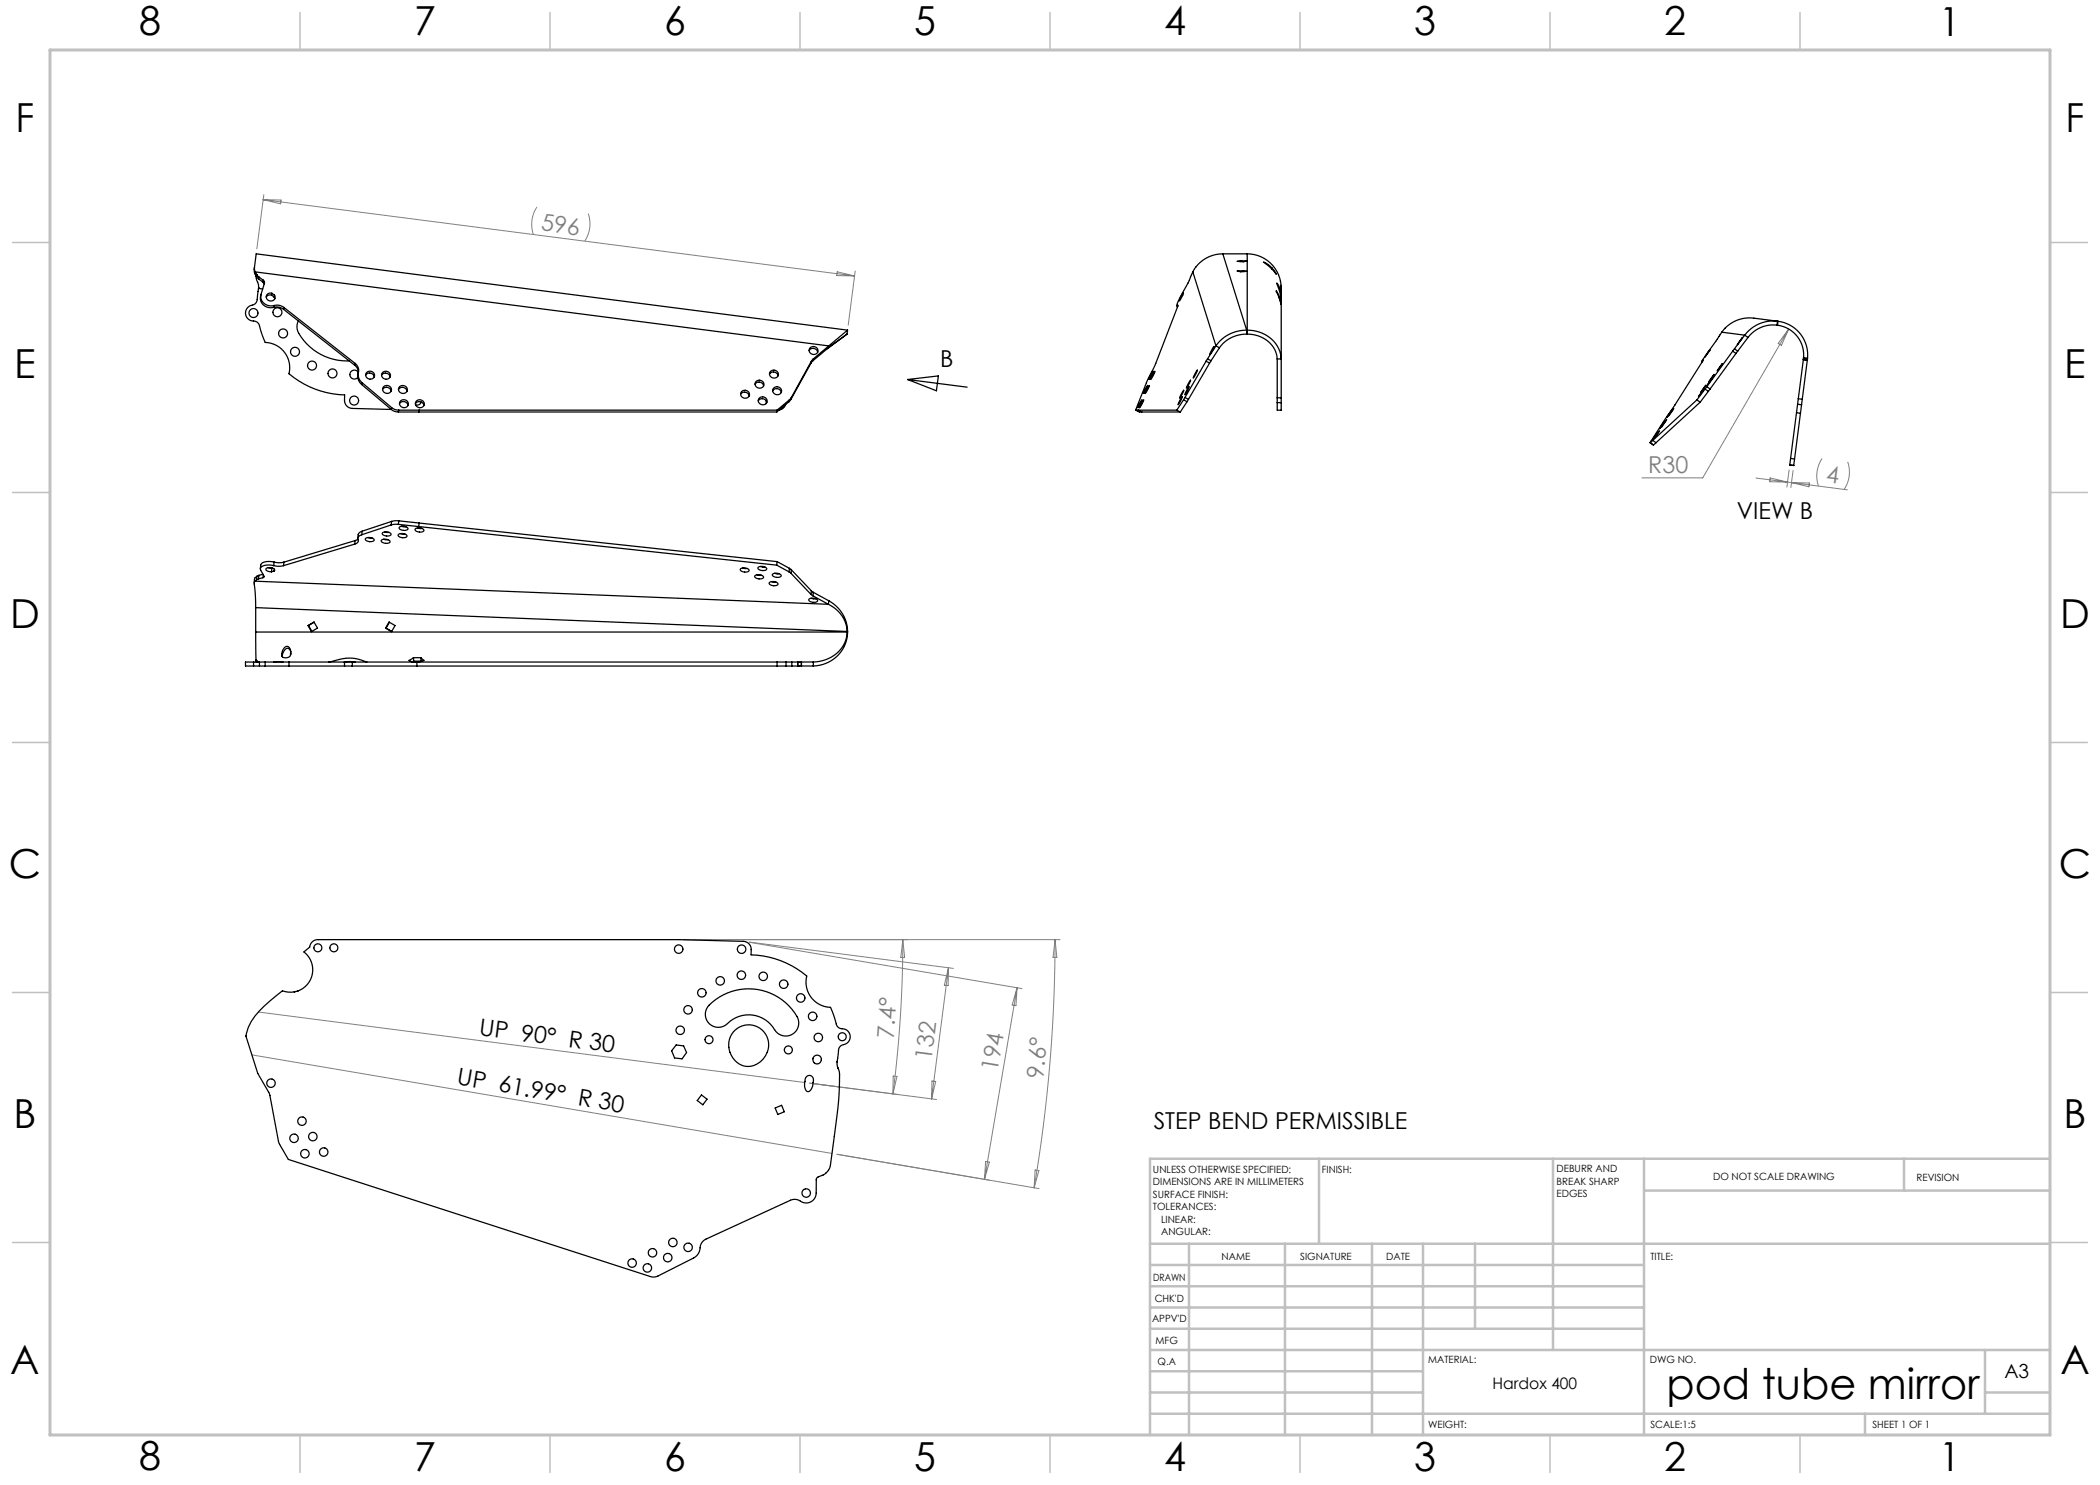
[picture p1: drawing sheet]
<svg xmlns="http://www.w3.org/2000/svg" width="420mm" height="297mm" viewBox="0 0 420 297" stroke-linecap="round" stroke-linejoin="round" font-family="sans-serif">
<g fill="none" stroke="#808080" stroke-width=".2">
<path d="M52.6 39.9l118.3 15.3M52.6 39.9l3.6 .1-.1 .8zM52.8 38.9l-1.4 10.9M107.4 41.4a6.2 6.2 0 0 0-.7 5.5M117.7 42.7a6.2 6.2 0 0 1-.8 5.5M167.4 54.4l3.5 .8-3.6-.1zM171 54.2l-1.4 10.8M357.7 65.8l-17.2 29.8h-12.1M357.7 65.8l-1.4 3.3-.7-.4zM351.2 95.6l18.3 2.4M354 95.6l3.5 .8-3.6-.1zM357.8 94l-.4 3.4"/>
<path d="M358.3 96.5l3.6 .1-.1 .8zM358.6 94.1l-.4 3.4M364.4 91.7a6.2 6.2 0 0 0-.7 5.5M369.5 92.4a6.2 6.2 0 0 1-.7 5.5M136.8 187.9h75.2M149.8 188.4l40.9 5.3M149.9 188.5l54.5 9.2M180.6 187.9l.3 3.6h-.7zM180.6 187.9a241 241 0 0 1-2 30.9M189.7 193.6l-3.4 26.2M189.7 193.6l-.1 3.5-.7-.1zM203.4 197.6l-6.5 38.3"/>
<path d="M203.4 197.6l-.2 3.5-.8-.1zM211 187.9l.4 3.6h-.8zM211 187.9a296.3 296.3 0 0 1-4.2 49.7M50.4 211l116 19.7M51.7 202.4l109.2 14.1M161.9 216.6l25.4 3.3M178.6 215.2l.8 .1-.8 3.5zM186.4 216.2l.7 .1-.8 3.5zM167.4 230.9l40.4 6.8M197.1 232.3l.8 .1-1 3.5zM207 234l.8 .1-1 3.5z"/>
</g>
<g fill="none" stroke="#000" stroke-width=".25">
<path d="M50.9 53.4l-.1 .4a2.01 2.01 0 0 0 .5 1.5M50.9 53.4l.1 1M50.9 53.4l.3-2.6 118.3 15.2M51 54.4l.4 .6M51 54.4l114.8 14.8M51.2 55.1l.3 1.3M51.3 55.3l.4 .5M51.4 55l.4 .4M51.4 55l-.1 .3M51.5 56.4h.1M51.5 56.4l.2 1.2M51.7 55.8l.9 .6"/>
<path d="M51.7 57.6l-.2 1.7a1.49 1.49 0 0 1-1.4 1.8 1.66 1.66 0 0 0-.9 2 1.66 1.66 0 0 0 1.9 1.2 1.75 1.75 0 0 1 1 1.7l.9 2.5a5.1 5.1 0 0 1 4.8 6.2 18 18 0 0 0 11.1 4.3 2.16 2.16 0 0 0 .7 2.4l.9 .3 7.8 .2M51.7 57.6l.8 .2M51.7 57.6h.1M51.7 57.5v.1M51.8 55.4l.9 .7M51.8 55.4l-.1 .4M52.2 59a2 2 0 0 0 .5 2 2 2 0 0 0 2 .5M52.6 56.4l.2 .4M52.7 56.1l.2 .4-.7 2.4a1.98 1.98 0 0 0 2.6 2.2M52.7 56.1l-.1 .3M54.3 59h-.5l-.6 .4M54.3 59l.5 .4"/>
<path d="M54.4 58.7a.83 .83 0 0 0-1.2 .8 .83 .83 0 0 0 1.2 .7l.6-.5-.1-.6M54.4 58.7l.5 .4M54.4 58.7l-.1 .3M54.8 59.4l.2 .4M54.9 59.1l-.1 .3M236.6 58.6l-.7 1.6zM238.6 54.4l-.9 2-2 3.8-.4 1 .2-.1M238.6 54.4l4.6 14.8M244.6 50.8a6.7 6.7 0 0 0-6 3.6M244.6 50.8h4.8M244.6 50.8l4.7 15.2M247.4 54.2l1.3-.1 .7 .2-1.3 .1z"/>
<path d="M247.4 52.3l.7-.2 1.3 .1-.7 .2zM248.1 52.1v.2M248.7 54.1v.2M249.4 50.8a6.8 6.8 0 0 1 6.7 5.4M249.4 50.8v16M252.7 52.4a5.1 5.1 0 0 1 2.6 2.5l-.9-1.1zM254.4 53.6l-.1 .1M255.9 59.4l-.6-1.3 .9 2.8v-.2M255.9 59.4l.3 1.3M255.9 59.4h-.1M256.1 56.2h.1M256.1 56.2l.1 1.4"/>
<path d="M256.2 59.5h.1M256.2 57.6h.1M256.2 57.6v1.9M256.2 58.1l-.1-1 .1 1.2M256.2 59.5a4.2 4.2 0 0 0-.8-2.9l.1 .4a8.8 8.8 0 0 1 .7 3.5M256.2 59.5v1M54.7 61.5a2.23 2.23 0 0 1 2 .4M54.8 61.1a2.23 2.23 0 0 1 2 .4M54.8 61.1l-.1 .4M56.7 61.9l14.2 11.1M56.8 61.5l14.2 11.2M56.8 61.5l-.1 .4"/>
<path d="M59.7 64.2a2.84 2.84 0 0 0 .5 3.2 11.2 11.2 0 0 0 9.6 4.8M70.9 73a1.75 1.75 0 0 1 .8 1.6M71 72.7a2.06 2.06 0 0 1 .6 2.3l.3 .8 .5 .7M71 72.7l-.1 .3M71.7 74.5a.9 .9 0 0 0-1.4-.3 .9 .9 0 0 0-.1 1.3 .9 .9 0 0 0 1.4 0M71.7 74.6a2.13 2.13 0 0 0 .7 2.3M72.4 76.9l5.8 5M72.4 76.5l5.9 5M72.4 76.5v.4M73.1 75a.93 .93 0 0 1 1-.4 .93 .93 0 0 1 .7 .8M76.3 75.1a.93 .93 0 0 1 1-.5 .93 .93 0 0 1 .7 .8M76.5 77.9a.93 .93 0 0 1 1-.4 .93 .93 0 0 1 .7 .7"/>
<path d="M79.7 77.9a.93 .93 0 0 1 1-.4 .93 .93 0 0 1 .7 .8M148.1 78.9a.93 .93 0 0 1 1-.5 .93 .93 0 0 1 .7 .8M148.3 78.3a.85 .85 0 0 1 1.5 .1 .85 .85 0 0 1-.8 1.2 .82 .82 0 0 1-.8-.4 .82 .82 0 0 1 .1-.9zM151 76.8a.93 .93 0 0 1 1-.4 .93 .93 0 0 1 .7 .8M151.2 76.3a.85 .85 0 0 1 1.5 .1 .85 .85 0 0 1-.8 1.2 .82 .82 0 0 1-.8-.4 .82 .82 0 0 1 .1-.9zM151.9 79.6a.84 .84 0 0 1 1.3 .1 .84 .84 0 0 1-.4 1.2 .85 .85 0 0 1-1-.3 .85 .85 0 0 1 .1-1zM153.9 74.8a.93 .93 0 0 1 1-.4 .93 .93 0 0 1 .7 .8M154.1 74.3a.84 .84 0 0 1 1.4 0 .84 .84 0 0 1-.5 1.3 .85 .85 0 0 1-.9-.3 .85 .85 0 0 1 0-1zM154.5 78.2a.93 .93 0 0 1 1-.5 .93 .93 0 0 1 .7 .8M154.8 77.6a.85 .85 0 0 1 1.4 .1 .85 .85 0 0 1-.8 1.2 .82 .82 0 0 1-.8-.4 .82 .82 0 0 1 .2-.9zM157.9 80l-2.5 2M157.9 80l-.1 .3"/>
<path d="M158.2 79.9l-.4 .4M158.3 79.5l-.4 .5M158.3 79.5l-.1 .4M161.8 70.1a.93 .93 0 0 1 1-.4 .93 .93 0 0 1 .7 .8M162 69.5a.85 .85 0 0 1 1.5 .2 .85 .85 0 0 1-.8 1.2 .82 .82 0 0 1-.8-.4 .82 .82 0 0 1 .1-1zM162.2 72.6l-4 7.3M162.3 72.2l-4 7.3M162.3 72.2l-.1 .4M162.6 72.1l-.4 .5M162.7 71.8l-.4 .4M162.7 71.8l-.1 .3M165.7 69.5l-3.1 2.6"/>
<path d="M165.8 69.2l-3.1 2.6M165.8 69.2l-.1 .3M169.4 66.8l-3.7 2.7M169.4 66.8l-4 3M169.5 66l-3.7 3.2M169.5 66l-.1 .8M181.5 75.9l11.9 1.5M181.5 75.9l6.2-.7-.4 3zM228.4 80l-.8 1.5zM228.7 80l-.8 1.5zM229.5 77.1l-.8 1.6zM229.8 77.1l-.8 1.6z"/>
<path d="M230.6 74.3l-.8 1.5zM231 74.3l-.8 1.5zM235.3 61.2l.2 .1M235.5 61.1l.1-.1-.1 .5-4.3 11.2-1.8 3.6-2.2 5.7M235.5 61.1l.1 .1M236.4 79.4l-.8 1.6zM236.7 80l-1.3 2M236.7 80l.7 .3M236.7 78.1l-.8 1.5zM237 79.5l-.3 .5M237 79.5l.7 .4M237.7 79.9l-.3 .4"/>
<path d="M237.8 77.4l-.8 1.5zM238.1 76.1l-.8 1.5zM239.4 74l-.8 1.6zM241.2 72.2l-4.2 7.3M241.2 72.2l.7 .4M241.5 71.8l-.3 .4M241.5 71.8l.7 .3M241.9 72.6l-4.2 7.3M242.2 72.1l-.3 .5M242.8 69.3l-.8 1.6zM243.2 69.2l.7 .3M243.2 69.2l-1.7 2.6"/>
<path d="M243.9 69.5l-1.7 2.6M249.3 66a6.5 6.5 0 0 1 6.9 5.8M249.3 66a7.3 7.3 0 0 0-6.1 3.2M249.3 66.8a6.6 6.6 0 0 0-5.4 2.7M249.3 66v.8M249.3 66.8h.1M249.4 66.8a5.7 5.7 0 0 1 6 5h.8M255.4 71.8v7.8M255.4 79.6h.8M255.4 79.6v.9M256.2 60.7h.1M256.2 71.6v-.1v.3"/>
<path d="M256.2 60.5v19.1M256.2 79.6v.9M339.4 80l-8.8 8.1M339.4 80l.6 .4M340.3 72.3l.1 .1M340.5 72.2l.1-.2-10.5 16.5M340.5 72.2h.1M340.7 77.9l-1 1.4zM341 77.8l-1.6 2.2M341 77.8l.7 .5M341.2 77.1l-1.1 1.4zM341.4 77.3l-.4 .5"/>
<path d="M341.4 77.3l.6 .5M341.7 78.3l-1.7 2.1M342 70l-1 1.4zM342 77.8l-.3 .5M342.4 75.7l-1 1.5zM342.8 74.9l-1 1.4zM344.4 66.4l-4.1 5.9 .2-.1M344.4 66.4l4.5 .6M344.5 72.7l-1.1 1.5zM346.5 70.2l-5.1 7.1M346.5 70.2l.7 .5M346.9 69.8l-.4 .4"/>
<path d="M346.9 69.8l.6 .4M347.2 70.7l-5.2 7.1M347.5 70.2l-.3 .5M348.5 67.5l-1 1.5zM348.9 67l.7 .5M348.9 67l-2 2.8M349.6 67.5l-2.1 2.7M355.4 65l.1-.8a7.1 7.1 0 0 0-6.6 2.8M355.4 65a6.3 6.3 0 0 0-5.8 2.5M355.4 65h.1M355.5 65a6 6 0 0 1 5.2 6.6h.8M355.6 64.3a6.8 6.8 0 0 1 5.9 7.3"/>
<path d="M355.6 64.3l-4.8-.7a6.8 6.8 0 0 0-6.4 2.8M355.6 64.3l-.1 .7M359.7 79.8l.8 .1M359.7 79.8l-.2 1.1M360.5 79.9l-.2 1.1M360.7 71.9l-1 7.9M360.7 71.9l.8 .1M360.7 71.9h.1M360.7 71.8v.1M360.7 71.7h.8M360.7 71.7v.1M360.7 71.5v.2"/>
<path d="M360.7 71.4v.4M361.5 72l-1 7.9M361.5 72h.1M361.5 71.7v.3M361.5 71.6v.1M78.2 81.9l.7 .4 .8 .1M78.3 81.5l.7 .4 .7 .1M78.3 81.5l-.1 .4M79.7 82.4h75.6M79.7 82h75.7M79.7 82v.4M79.9 80.7a.93 .93 0 0 1 1-.4 .93 .93 0 0 1 .7 .8"/>
<path d="M83.1 80.8a.93 .93 0 0 1 1-.5 .93 .93 0 0 1 .7 .8M83.3 80.2a.84 .84 0 0 1 1.3 0 .84 .84 0 0 1-.4 1.3 .85 .85 0 0 1-.9-.3 .85 .85 0 0 1 0-1zM83.8 82v.4M84.3 80.4l-.5 .5-.7 .1M151.6 80.2a.93 .93 0 0 1 1-.4 .93 .93 0 0 1 .8 .7M153.2 80.2v.5M155.4 82l-.1 .4M157.1 80.9l-.5 .8-.8 .3M157.8 80.3l-2.5 2.1M227.2 82l.7 .4M227.2 82h8.2M227.6 82l.7 .4"/>
<path d="M227.9 82.4h.1M227.9 82.4h8.2M235.4 82l.7 .4M237.4 80.3l-1.3 2.1M255.4 80.5v1.5h.8v-1.5M255.4 80.5h.8M330 88.6l.7 .4M330.6 88.1l-.5 .4M330.6 88.1l.6 .4M330.7 89h.1M331.5 86.5l-1 1.5zM331.9 86.2l-1 1.4z"/>
<path d="M333 84.3l-1.1 1.4zM333.3 83.9l-1 1.5zM334.4 82l-1.1 1.5zM334.8 81.7l-1.1 1.5zM340 80.4l-9.3 8.6M357.9 93h.1M358.1 91.7l.8 .1M359.3 82.5l-1.4 10.5M359.3 82.5l.8 .2M359.5 80.9l-.2 1.6M359.5 80.9l.8 .1M360.1 82.7l-1.4 10.4-.8-.1"/>
<path d="M360.3 81l-.2 1.7M50.9 115.8l-.1 .7M51 116.2l-.2 .4 .3 4.9M51 116.2l114.7 4.7M51.3 116l-.3 .2M51.4 115.3l-.5 .5M51.4 115.3l-.1 .7M51.7 115.8l-.4 .2M51.8 115.1l-.4 .2M51.8 115.1l-.1 .7M52.6 114.9l-.8 .2M52.6 115.5l-.9 .3"/>
<path d="M52.7 115l-.1 .5M53.6 113.5l.8 .2M54.4 113.7l-.1 .7M54.5 113.6l-.1 .1M54.7 113.1a2.52 2.52 0 0 0-2.6 .5v.4l.7 1.3-.2 .2M54.7 113.1l1.1 .2 .9-.2M54.8 112.4l1 .2 1-.2M54.8 112.4a2.17 2.17 0 0 0-2.7 .6v.7M54.8 112.4l-.1 .7M54.8 114.2l.1-.1a1.03 1.03 0 0 0-1.5-.5l-.2 .2 .2 .3 .9 .3M54.8 114.2l-.5 .2M54.9 113.8l-.1 .4"/>
<path d="M56.8 112.4l-.1 .7M70.9 108.8l-14.2 4.3M71 108.1l-.1 .7M71 108.1l-14.2 4.3M71.6 107.8l-.6 .3M72.4 107a.84 .84 0 0 0-.7 1.2l-.2 .4-.6 .2M72.4 106.2l-.7 .5-.1 1M72.4 106.2v.8M73.1 107.7a1.21 1.21 0 0 1 1.7 .3 1.18 1.18 0 0 1-1.7-.2zM73.5 107.5l.9 .1M76.3 108a1.21 1.21 0 0 1 1.7 .4 1.18 1.18 0 0 1-1.8-.3zM76.5 106.5a1.21 1.21 0 0 1 1.7 .4 1.18 1.18 0 0 1-1.8-.2z"/>
<path d="M76.7 107.8l.9 .1M76.9 106.4l.9 .1M78.2 105l-5.8 2M78.3 104.3l-.1 .7M78.3 104.3l-5.9 1.9M79.7 104.9l-1.5 .1M79.7 104.9l75.6 8.1M79.7 106.9a1.21 1.21 0 0 1 1.7 .4 1.18 1.18 0 0 1-1.8-.3zM79.7 104.2l-1.4 .1M79.7 104.2l75.7 8.1M79.7 104.2v.7M79.9 105.4a1.21 1.21 0 0 1 1.7 .4 1.18 1.18 0 0 1-1.8-.3z"/>
<path d="M80.1 106.7l.9 .1M80.3 105.3l.9 .1M83.1 105.8a1.21 1.21 0 0 1 1.7 .3 1.18 1.18 0 0 1-1.8-.2zM83.5 105.6l.9 .1M83.8 104.6v.7M148.1 113.8a1.21 1.21 0 0 1 1.7 .3 1.18 1.18 0 0 1-1.8-.2zM148.5 113.6l.9 .1M151 115.1a1.21 1.21 0 0 1 1.7 .4 1.18 1.18 0 0 1-1.8-.3zM151.4 115l.9 .1M151.6 113.5a1.21 1.21 0 0 1 1.8 .3 1.18 1.18 0 0 1-1.8-.2zM152 113.3l1 .1M153.9 116.5a1.21 1.21 0 0 1 1.7 .4 1.18 1.18 0 0 1-1.8-.3z"/>
<path d="M154.3 116.3l.9 .1M154.5 114.8a1.21 1.21 0 0 1 1.7 .4 1.18 1.18 0 0 1-1.7-.3zM154.9 114.7l1 .1M155.3 113l2.5 1.4M155.4 112.3l2.5 1.4M155.4 112.3l-.1 .7M157.8 114.4l.4 .3M157.9 113.7l.4 .3M157.9 113.7l-.1 .7M158.2 114.7l4 4.2M158.3 114l-.1 .7M158.3 114l4 4.2"/>
<path d="M161.8 119.8a1.21 1.21 0 0 1 1.7 .4 1.18 1.18 0 0 1-1.7-.3zM162.2 118.9l.4 .3M162.2 119.6l.9 .1M162.3 118.2l.4 .3M162.3 118.2l-.1 .7M162.6 119.2l3.1 1.7M162.7 118.5l-.1 .7M162.7 118.5l3.1 1.7M50.7 132.4h1.2M50.7 133.2h1.2M50.7 132.4h-1.6v.8h1.6M50.7 132.4v.8"/>
<path d="M51.1 126.4l.1 5.5M51.1 126.4h118.4M51.1 121.5l118.3 4.8M51.1 121.5v4.9M51.2 131.9l.3 .4M51.2 131.9v.5M51.5 132.3h.1M51.5 132.3v.1M51.5 132.3l.2 .1M51.7 132.4h.1M51.9 132.4h1.1M51.9 133.2h1.1"/>
<path d="M51.9 132.4v.8M53 132.4h4.8M53 133.2h4.8M53 132.4v.8M54.8 132.4h.1M56.4 130.8a1.27 1.27 0 0 1 1.1-1.5 1.15 1.15 0 0 1 .6 1.5M56.4 130.8l-.1 .3a.95 .95 0 0 0 1 .5 .95 .95 0 0 0 .8-.8M56.6 132.4h-1.8M57.8 132.4h11.1M57.8 133.2h11.1M57.8 132.4v.8M58.1 130.8h.1"/>
<path d="M58.2 130.4a.67 .67 0 0 0-.4-.7 .67 .67 0 0 0-.8 .2 1.99 1.99 0 0 0-.5 1.5l-.1-.6M61.6 125.1l1.2-.7 .7 1.2-1.2 .7zM61.6 125.1h.1M61.7 125.1l.7 1.2M62.8 124.5l-1.1 .6M68.8 132.4h2.2M70.5 132.4h-1.6v.8h1.6M70.5 132.4v.8M70.5 132.4h84.9M70.5 133.2h84.9M73.1 132.3l.3 .1M73.1 132.3a8.5 8.5 0 0 0-6.8 0l-.6 .1"/>
<path d="M73.1 132.3v.1M77.1 125.6h.1M77.2 125.6l1.1 .7M77.8 124.4l1.2 .7-.7 1.2-1.2-.7zM77.9 124.5l-.7 1.1M82.7 131.5v.7M82.7 132.2l-.1 .2M83.4 132.4v.8M84.2 131.5l.6 .6a3.9 3.9 0 0 1-2.4 .3l-.6-.3 .9-.6M84.2 131.5h-1.5M84.2 131.5v.7M84.2 132.2h-1.5"/>
<path d="M84.2 132.2l.1 .1M155.4 132.4h1.8M155.4 133.2h1.8M155.4 132.4v.8M157.2 132.4v.8M157.2 132.4h1.2M157.2 133.2h1.2M158.4 132.4h1.1M158.4 133.2h1.1M158.4 132.4v.8M159.5 132.4v.8M160.3 132.4v.8"/>
<path d="M160.3 133.2h-.8M160.3 133.2h.1M160.3 132.4h-.8M162.7 132.4h-2.4M162.7 132.4v.8M162.7 133.2h-2.4M165.7 120.9a6.3 6.3 0 0 1 3.7 5.4M165.8 120.2a7.1 7.1 0 0 1 3.7 6.1M165.8 120.2l-.1 .7M169.4 126.3a6.5 6.5 0 0 1-6.7 6.1M169.4 126.3h.1M169.5 126.4a6.9 6.9 0 0 1-6.8 6.8"/>
<path d="M169.5 126.3v.1M58.8 198.4a4.8 4.8 0 0 1-2.3-.2l-1.3 1a17.3 17.3 0 0 0-5.5 6.3l-.5 1.8 2.4 7.4 2.3 4.2 1.9 9.6 1.9 3.4 72.4 23.4a2 2 0 0 0 1.5-.1l7.1-3.6a2.8 2.8 0 0 0 1.4-2.6l.4-.7 .7-.5 16.9-7.8a2.2 2.2 0 0 1 2.3 .4 2 2 0 0 0 2.8-1.8l.1-2.9 .2-.3 1.4-.6 .8-.7M58.8 198.4h.1M59.2 198.3h.1M59.6 198.2l-.7 .2M59.6 198.2a4.5 4.5 0 0 0 1.2-7.8l1.1-1a1.64 1.64 0 0 1 1.8-1.5h72.1l12.9 .4a1.6 1.6 0 0 1 1.5 1.6v1.1a18 18 0 0 1 11.1 4.2 5 5 0 0 0 4.8 6.3l.9 2.5a1.75 1.75 0 0 0 1 1.7 1.7 1.7 0 0 1 2 1.5 1.7 1.7 0 0 1-1.7 1.9 2.57 2.57 0 0 0-.7 2.2 4.1 4.1 0 0 0 0 2.3M59.6 198.2h.1M135.2 209l1.5 .2 .6 1.3-.9 1.3-1.5-.2-.6-1.4zM140.3 219l1.1 .8-.8 1.2-1.2-.9zM141.8 201a11.1 11.1 0 0 1 17.9 3.1 2.6 2.6 0 0 1-1.6 2.9 2.6 2.6 0 0 1-3.2-1.1 6.1 6.1 0 0 0-9.7-.9 2.6 2.6 0 0 1-3.5-.5 2.6 2.6 0 0 1 .1-3.5zM147 206a4.1 4.1 0 0 1 5.9 .5 4.1 4.1 0 0 1-.9 5.9 3.9 3.9 0 0 1-4 .5 3.9 3.9 0 0 1-2.2-3.4v-1.1l.3-1zM161.4 215.2a.9 .9 0 0 1 1.1 .2 .9 .9 0 0 1 .1 1.1 1.46 1.46 0 0 1-1.1 1.8h-.1a1.66 1.66 0 0 1-.4-2v-.5z"/>
<path d="M167.6 213.6h.1M167.6 213.6a4.9 4.9 0 0 1 .3 2.9l-.4 5.9-1.4 10.7-.4 1M155 221.6l1.3-.5 .6 1.3-1.3 .5z"/>
<circle cx="50.7" cy="62.6" r=".9"/>
<circle cx="55.5" cy="62.5" r=".9"/>
<circle cx="56.6" cy="66.7" r=".9"/>
<circle cx="59" cy="70.4" r=".9"/>
<circle cx="62.4" cy="73.1" r=".9"/>
<circle cx="66.5" cy="74.7" r=".9"/>
<circle cx="74" cy="75" r=".85"/>
<circle cx="77.2" cy="75" r=".85"/>
<circle cx="77.4" cy="77.8" r=".85"/>
<circle cx="80.6" cy="77.8" r=".85"/>
<circle cx="70.8" cy="80.1" r=".9"/>
<circle cx="80.8" cy="80.7" r=".85"/>
<circle cx="63.6" cy="189.6" r=".8"/>
<circle cx="66.8" cy="189.6" r=".8"/>
<circle cx="135.7" cy="189.8" r=".85"/>
<circle cx="140.4" cy="198.6" r=".85"/>
<circle cx="144" cy="196.2" r=".85"/>
<circle cx="148.3" cy="195" r=".85"/>
<circle cx="148.3" cy="189.8" r=".85"/>
<circle cx="152.6" cy="195.3" r=".85"/>
<circle cx="156.7" cy="196.8" r=".85"/>
<circle cx="160.1" cy="199.6" r=".85"/>
<circle cx="54.2" cy="216.6" r=".85"/>
<circle cx="136" cy="206.1" r=".85"/>
<circle cx="137.6" cy="202" r=".85"/>
<circle cx="141.8" cy="207.9" r=".8"/>
<circle cx="157.7" cy="210" r=".8"/>
<circle cx="162.5" cy="203.3" r=".85"/>
<circle cx="163.4" cy="211.9" r=".87"/>
<circle cx="163.7" cy="207.5" r=".85"/>
<circle cx="168.4" cy="207.3" r=".8"/>
<circle cx="58.8" cy="227.7" r=".85"/>
<circle cx="60.4" cy="224.2" r=".85"/>
<circle cx="61" cy="230.7" r=".85"/>
<circle cx="62.6" cy="227.3" r=".85"/>
<circle cx="64.7" cy="230.4" r=".85"/>
<circle cx="161.2" cy="238.6" r=".85"/>
<circle cx="126.4" cy="252.6" r=".85"/>
<circle cx="129.5" cy="253.6" r=".85"/>
<circle cx="130.5" cy="250.6" r=".85"/>
<circle cx="133.5" cy="251.5" r=".85"/>
<circle cx="134.6" cy="248.5" r=".85"/>
<circle cx="137.6" cy="249.5" r=".85"/>
</g>
<path d="M410 231.8v55.2h-187.2" fill="none" stroke="#c0c0c0" stroke-width=".2"/>
<g fill="none" stroke="#c0c0c0" stroke-width=".5">
<path d="M263.8 231.8v17M310.6 231.8v38.2M328.8 231.8v55.2M328.8 238.1h81.2M380.8 231.8v6.3M410 231.8h-180v55.2M230 248.8h180M230 257.3h98.8M230 253h98.8M237.8 248.8v38.2M257 248.8v38.2M274.4 248.8v38.2"/>
<path d="M284.6 248.8v38.2M295 248.8v17M230 265.8h98.8M230 261.5h98.8M230 278.5h54.6M230 274.3h54.6M230 270h180M397 278.5h13M397 270v12.8M230 282.8h180M373 282.8v4.2"/>
</g>
<g fill="none" stroke="#c0c0c0" stroke-width=".3">
<path d="M60 2.5v7.5M110 2.5v7.5M160 2.5v7.5M210 2.5v7.5M260 2.5v7.5M310 2.5v7.5M360 2.5v7.5M2.5 48.5h7.5M410 48.5h7.5M2.5 98.5h7.5M410 98.5h7.5M2.5 148.5h7.5"/>
<path d="M410 148.5h7.5M2.5 198.5h7.5M410 198.5h7.5M2.5 248.5h7.5M410 248.5h7.5M60 287v7.5M110 287v7.5M160 287v7.5M210 287v7.5M260 287v7.5M310 287v7.5M360 287v7.5"/>
</g>
<path d="M10 10h400v277h-400z" fill="none" stroke="#c0c0c0" stroke-width=".6"/>
<text font-size="8.5" x="333.3" y="279.7">pod tube mirror</text>
<g font-size="8">
<text x="27.8" y="7">8</text>
<text x="82.8" y="7.1">7</text>
<text x="132.8" y="7.1">6</text>
<text x="182.8" y="7.1">5</text>
<text x="232.8" y="7.1">4</text>
<text x="282.8" y="7.1">3</text>
<text x="332.8" y="7.1">2</text>
<text x="387.8" y="7.1">1</text>
<text x="3.1" y="26.3">F</text>
<text x="413.1" y="26.3">F</text>
<text x="2.9" y="75.6">E</text>
<text x="412.9" y="75.6">E</text>
<text x="2" y="125.6">D</text>
<text x="412" y="125.6">D</text>
<text x="1.8" y="175.6">C</text>
<text x="411.8" y="175.6">C</text>
<text x="2.7" y="225.6">B</text>
<text x="412.7" y="225.6">B</text>
<text x="2.1" y="274.9">A</text>
<text x="412.1" y="274.8">A</text>
<text x="27.8" y="294">8</text>
<text x="82.8" y="294.1">7</text>
<text x="132.8" y="294.1">6</text>
<text x="182.8" y="294.1">5</text>
<text x="232.8" y="294.1">4</text>
<text x="282.8" y="294.1">3</text>
<text x="332.8" y="294.1">2</text>
<text x="387.8" y="294.1">1</text>
</g>
<g font-size="4.7" fill="#808080">
<text x="108.1" y="46.1" transform="rotate(7 108.1 46.1)">596</text>
<text x="329.7" y="94.6">R30</text>
<text x="365.1" y="96.4" transform="rotate(7 365.1 96.4)">4</text>
<text x="178.8" y="207.8" transform="rotate(-86 178.8 207.8)">7.4°</text>
<text x="186.3" y="212.2" transform="rotate(-83 186.3 212.2)">132</text>
<text x="199.5" y="214.4" transform="rotate(-80 199.5 214.4)">194</text>
<text x="208.7" y="215.9" transform="rotate(-85 208.7 215.9)">9.6°</text>
</g>
<g font-size="4.7">
<text x="188.1" y="73.4">B</text>
<text x="347.4" y="103.7">VIEW B</text>
<text x="95.7" y="207" transform="rotate(7 95.7 207)">UP 90° R 30</text>
<text x="91.3" y="216.9" transform="rotate(10 91.3 216.9)">UP 61.99° R 30</text>
<text x="230.7" y="225.9">STEP BEND PERMISSIBLE</text>
</g>
<text font-size="3.9" x="400.9" y="275.5">A3</text>
<text font-size="3.2" x="298.5" y="277.9">Hardox 400</text>
<g font-size="2">
<text x="230.6" y="234.6">UNLESS OTHERWISE SPECIFIED:</text>
<text x="230.6" y="237.1">DIMENSIONS ARE IN MILLIMETERS</text>
<text x="230.6" y="239.6">SURFACE FINISH:</text>
<text x="264.4" y="234.6">FINISH:</text>
<text x="311.3" y="234.5">DEBURR AND</text>
<text x="311.3" y="237">BREAK SHARP</text>
<text x="311.3" y="239.5">EDGES</text>
<text x="342.6" y="236">DO NOT SCALE DRAWING</text>
<text x="383.3" y="236.2">REVISION</text>
<text x="230.6" y="242.1">TOLERANCES:</text>
<text x="232.2" y="244.6">LINEAR:</text>
<text x="232.2" y="247.1">ANGULAR:</text>
<text x="244.3" y="252">NAME</text>
<text x="260" y="251.9">SIGNATURE</text>
<text x="277.2" y="251.9">DATE</text>
<text x="330.1" y="251.9">TITLE:</text>
<text x="230.6" y="256.1">DRAWN</text>
<text x="230.9" y="260.3">CHK'D</text>
<text x="230.4" y="264.4">APPV'D</text>
<text x="231.1" y="268.8">MFG</text>
<text x="231.5" y="273">Q.A</text>
<text x="285.6" y="272.5">MATERIAL:</text>
<text x="330" y="272.5">DWG NO.</text>
<text x="285.6" y="285.5">WEIGHT:</text>
<text x="330.1" y="285.6">SCALE:1:5</text>
<text x="374.5" y="285.6">SHEET 1 OF 1</text>
</g>
</svg>
